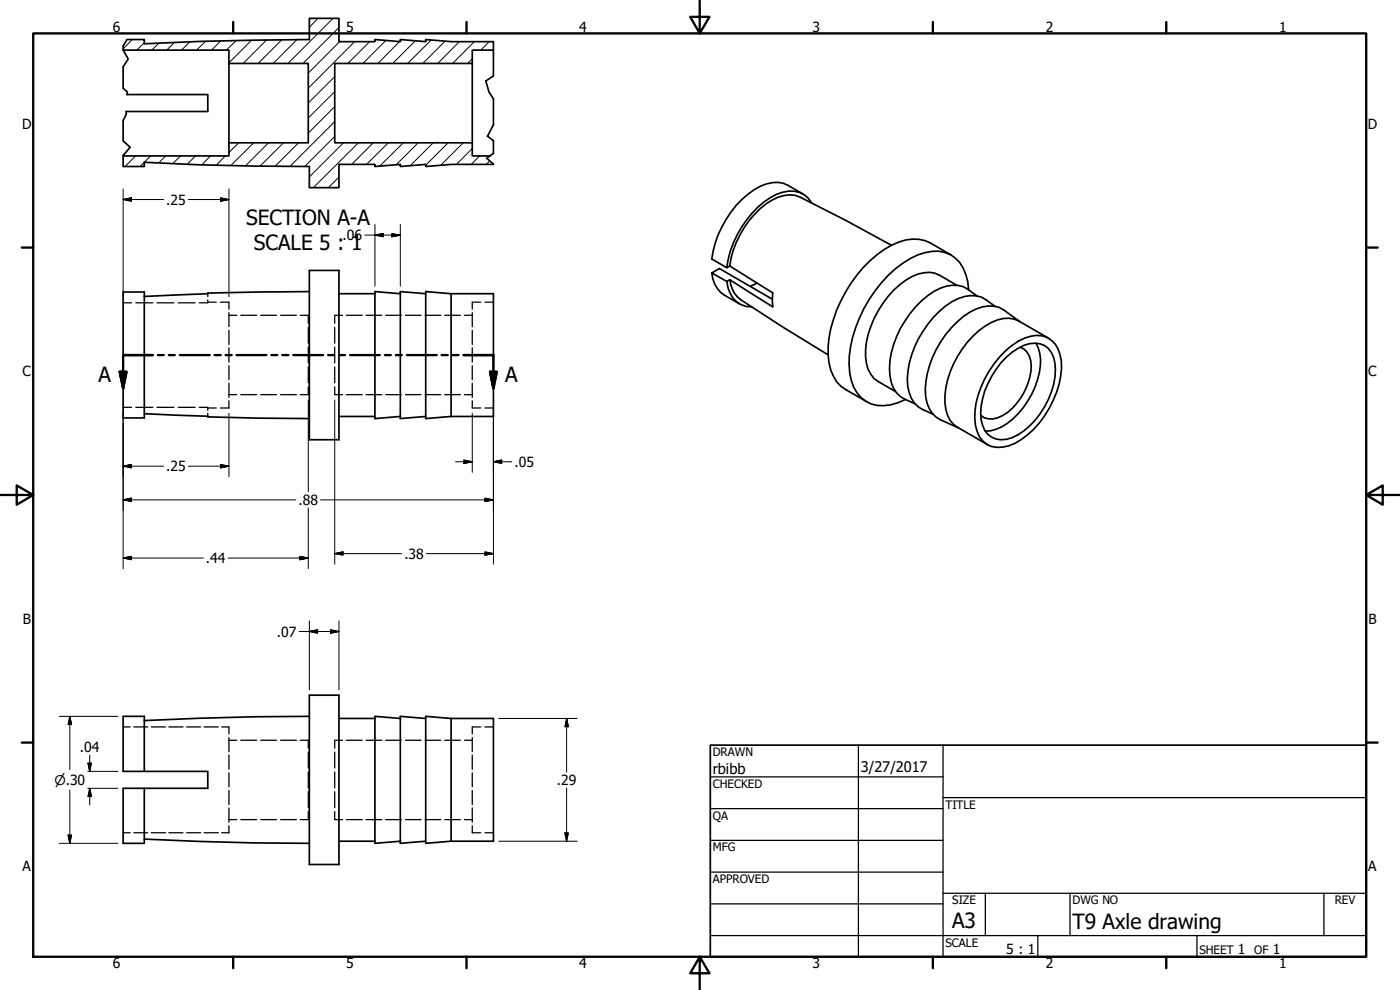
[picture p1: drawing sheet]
<svg xmlns="http://www.w3.org/2000/svg" width="420mm" height="297mm" viewBox="0 0 420 297" stroke-linecap="round" stroke-linejoin="round" font-family="sans-serif">
<!-- layer: Hidden (ANSI) -->
<g fill="none" stroke="#000" stroke-width=".38">
<path d="M37 90.9h2.5M40.8 90.9h5M47.1 90.9h5.1M53.5 90.9h5M62.4 90.7h2.5M62.4 90v.9h-2.6M62.4 88.1v.9M66.2 90.7h2.5v2.1M68.7 93.8v4.2M68.7 99.1v4.3M68.7 94.6h2.4M72.3 94.6h4.7"/>
<path d="M78.2 94.6h4.8M84.2 94.6h4.8M90.1 94.6h2.4v2.4M92.5 98.2v4.8M100.5 98.2v4.8M102.8 94.6h-2.3v2.4M103.9 94.6h4.8M109.9 94.6h4.7M115.8 94.6h4.7M121.7 94.6h4.7M127.6 94.6h4.7M133.5 94.6h4.7"/>
<path d="M139.4 94.6h2.3M141.7 93.8v4.2M141.7 99.1v4.3M144.3 90.7h-2.6v2.1M145.5 90.7h2.6M68.7 104.4v4.2M68.7 109.7v4.2M68.7 115v4.2M68.7 118.4h2.4M72.3 118.4h4.7M78.2 118.4h4.8M84.2 118.4h4.8"/>
<path d="M92.5 104.1v4.8M92.5 110.1v4.8M92.5 116.1v2.3h-2.4M100.5 104.1v4.8M100.5 110.1v4.8M100.5 116.1v2.3h2.3M103.9 118.4h4.8M109.9 118.4h4.7M115.8 118.4h4.7M121.7 118.4h4.7M127.6 118.4h4.7M133.5 118.4h4.7"/>
<path d="M139.4 118.4h2.3M141.7 104.4v4.2M141.7 109.7v4.2M141.7 115v4.2M37 122.2h2.5M40.8 122.2h5M47.1 122.2h5.1M53.5 122.2h5M59.8 122.2h2.6v.9M62.4 122.4h2.5M62.4 124v.9M68.7 120.3v2.1h-2.5"/>
<path d="M141.7 120.3v2.1h2.6M145.5 122.4h2.6M37 218.1h2.1M40.1 218.1h4.2M45.4 218.1h4.3M50.7 218.1h4.2M56 218.1h4.2M61.3 218.1h4.2M66.5 218.1h2.2v2.1M144.3 218.1h-2.6v2.1M145.5 218.1h2.6M68.7 222.1h2.4"/>
<path d="M68.7 221.3v4.2M68.7 226.6v4.2M68.7 231.9v4.2M68.7 237.2v4.2M72.3 222.1h4.7M78.2 222.1h4.8M84.2 222.1h4.8M90.1 222.1h2.4v2.4M92.5 225.7v4.7M92.5 231.6v4.8M92.5 237.5v4.8M100.5 225.7v4.7"/>
<path d="M100.5 231.6v4.8M100.5 237.5v4.8M102.8 222.1h-2.3v2.4M103.9 222.1h4.8M109.9 222.1h4.7M115.8 222.1h4.7M121.7 222.1h4.7M127.6 222.1h4.7M133.5 222.1h4.7M139.4 222.1h2.3M141.7 221.3v4.2M141.7 226.6v4.2"/>
<path d="M141.7 231.9v4.2M141.7 237.2v4.2M37 249.9h2.1M40.1 249.9h4.2M45.4 249.9h4.3M50.7 249.9h4.2M56 249.9h4.2M61.3 249.9h4.2M68.7 247.8v2.1h-2.2M68.7 245.9h2.4M68.7 242.4v4.3M72.3 245.9h4.7"/>
<path d="M78.2 245.9h4.8M84.2 245.9h4.8M92.5 243.5v2.4h-2.4M100.5 243.5v2.4h2.3M103.9 245.9h4.8M109.9 245.9h4.7M115.8 245.9h4.7M121.7 245.9h4.7M127.6 245.9h4.7M133.5 245.9h4.7M139.4 245.9h2.3M141.7 242.4v4.3"/>
<path d="M141.7 247.8v2.1h2.6M145.5 249.9h2.6"/>
</g>
<!-- layer: Visible (ANSI) -->
<g fill="none" stroke="#000" stroke-width=".51">
<path d="M37 13.8v1.2h31.7v4h23.8v23.8h-23.8v4h-31.7v3.2h6.3v-1.3l16.5 .8 33 .5v6.3h8.9v-7h10.8v.7l7.6-.7v.7l7.7-.7v.7l7.6-.7 12.7-.1M38.1 11.9h5.2v1.2l16.5-.7 33-.5v-6.4h8.9v7h10.8v-.6l7.6 .6v-.6l7.7 .6v-.6l7.6 .6h12.7v2.5h-6.4v4h-41.2v23.8h41.2v4h5.3M68.7 19v23.8M141.7 19v23.8M148.1 15v7.8M37 20.1v6.4M37 36.2v6.1M38.1 28.4h24.3v5.1h-24.6M148.1 29.6v7.9M37 46.7v.1M148.1 42.2v3.8M241 58.2l-4.5-2.6a9.8 9.8 0 0 0-10.2 1.3 30.5 30.5 0 0 0-12.7 20.8l4.5 2.6 .9-.5"/>
<path d="M219 79.8l12.9 8.1v4.2l-12.9-8.2M243.6 60.9a7.2 7.2 0 0 0-8.6-3.3 21.3 21.3 0 0 0-11 8.4 29.5 29.5 0 0 0-5.9 14.3M267.5 73.6l-13.6-7.4-13.9-7.1a10.3 10.3 0 0 0-10.1 2 28.8 28.8 0 0 0-10.9 18.7M285.5 76.6l-6.3-3.7a12.2 12.2 0 0 0-11.6 .7 39.2 39.2 0 0 0-19.1 30.4 14.4 14.4 0 0 0 3.8 11.9l7.8 4.6M37 87.6h6.3v37.8h-6.3zM92.8 87.5l-30.4 .4v.2l-19.1 .8M92.8 81.1h8.9v50.8h-8.9zM101.7 88.1h10.8M120.1 88.1l-7.6-.6v38.1l7.6-.6M127.8 88.1l-7.7-.6v38.1l7.7-.6M135.4 88.1h12.7v36.9h-12.7M135.4 88.1v36.9"/>
<path d="M135.4 88.1l-7.6-.6v38.1l7.6-.6M213.6 81.9a8.5 8.5 0 0 0 3.8 6.7l4.5 2.6M218.1 84.4a7.6 7.6 0 0 0 7.5 7.7M219 83.9a8.8 8.8 0 0 0 3.2 6l13.1 8.4 13.2 8.2M219 83.9l-.9 .5-4.5-2.5 2.3-1.3 15.9 9.2M227.1 84.9l-1.9 1M287.1 85.6l-5.1-3a9.9 9.9 0 0 0-10.2 1.5 29.5 29.5 0 0 0-12 20.9 11.3 11.3 0 0 0 2.5 8.6l6.4 3.9M290.7 87a12.3 12.3 0 0 0-5.5-10.6 12.9 12.9 0 0 0-12 1.2 39.5 39.5 0 0 0-17.9 26.4 19 19 0 0 0 1.9 13.8 9.3 9.3 0 0 0 10.1 3.7l4.4-1.6M293.2 88.8l-2.8-2a9.3 9.3 0 0 0-10.1 .6 30.1 30.1 0 0 0-13.3 23.2 10.6 10.6 0 0 0 3.1 8.3l4.5 2.2M298.6 91.9l-2.8-2a9.3 9.3 0 0 0-10.1 .6 29.1 29.1 0 0 0-13.3 25.4 8.7 8.7 0 0 0 4.5 7l3.1 1.4M306.1 96.5l-4.9-3.5a9.3 9.3 0 0 0-10.1 .6 29.1 29.1 0 0 0-13.3 25.4 8.7 8.7 0 0 0 4.5 7l5.4 2.4M301.8 105.2a13.5 13.5 0 0 1 10.9-4.4 7.1 7.1 0 0 1 5.4 5.6 22.6 22.6 0 0 1-3.2 16.1 24.3 24.3 0 0 1-12.2 11.3 6.9 6.9 0 0 1-9.5-4.4 20.5 20.5 0 0 1 2.3-15.7 31.9 31.9 0 0 1 6.3-8.5z"/>
<path d="M302.1 107.1a13.9 13.9 0 0 1 8.5-4.1 6.1 6.1 0 0 1 6 6 23.7 23.7 0 0 1-12.8 22.3 6.4 6.4 0 0 1-9.4-5.4 23.6 23.6 0 0 1 7.7-18.8zM306.1 104.2a5.3 5.3 0 0 1 3.4 5.6 18.6 18.6 0 0 1-8.6 14.9 5.5 5.5 0 0 1-6.6-.1M310.9 103a13.2 13.2 0 0 1 .4 11 24.4 24.4 0 0 1-10.8 14.1l-3.3 1.2h-1.5M314.8 101.5l-9-5.2a9.6 9.6 0 0 0-10.1 1.5 28.4 28.4 0 0 0-12.1 23 8.8 8.8 0 0 0 3.7 7.4l9.1 5.2M43.3 124.1l19.1 .8v.2l30.4 .5M101.7 125h10.8M92.8 214.9l-16.5 .2-33 1.1M92.8 208.6h8.9v50.8h-8.9zM101.7 215.6h10.8M120.1 215.6l-7.6-.7v38.1l7.6-.6M127.8 215.6l-7.7-.7v38.1l7.7-.6M135.4 215.6h12.7v36.8h-12.7"/>
<path d="M135.4 215.6v36.8M135.4 215.6l-7.6-.7v38.1l7.6-.6M43.3 231.4v-16.5h-6.3v16.5h25.4v5.1h-25.4v16.5h6.3v-16.5M43.3 251.8l33 1.1 16.5 .1M101.7 252.4h10.8"/>
</g>
<!-- layer: Break Line (ANSI) -->
<path d="M37 15l1.5 2.7-1.5 2.4M38.1 11.9l-1.1 1.9M37 26.5l1.2 1.1-.1 .8M37.8 33.5l.1 .8-.9 1.9M148.1 22.8l-2.3 1.5 .9 3.3 1.4 2M148.1 37.5l-1.8 3.4 1.8 1.3M37 42.3l2.1 1.9-2.1 2.5M148.1 46l-2.1 1.5 2.1 1.7" fill="none" stroke="#000" stroke-width=".51"/>
<circle cx="37" cy="15" r=".25" fill="#000"/>
<!-- layer: Section Line (ANSI) -->
<g fill="none" stroke="#000" stroke-width=".7">
<path d="M35.9 111.6h2.1l-1 4.9zM45.8 106.5h-8.8v10M47.4 106.5h1.7M50.7 106.5h1.8M54 106.5h8.9M64.4 106.5h1.8M67.7 106.5h1.8M71 106.5h8.9M81.5 106.5h1.7M84.7 106.5h1.9M88 106.5h9M98.5 106.5h1.8"/>
<path d="M101.8 106.5h1.8M105.1 106.5h8.9M115.5 106.5h1.8M118.8 106.5h1.8M122.1 106.5h9M132.5 106.5h1.9M135.8 106.5h1.8M139.1 106.5h9v10M147.1 111.6h2l-1 4.9z"/>
</g>
<path d="M35.9 111.6l1.1 4.9zM35.9 111.6h2.1l-1 4.9zM147.1 111.6l1 4.9zM147.1 111.6h2l-1 4.9z" fill="#000" stroke="#000" stroke-width=".7"/>
<!-- layer: Border (ANSI) -->
<g fill="none" stroke="#000" stroke-width=".7">
<path d="M10 10h400v277.1h-400zM70 6.6v3.4M140 6.6v3.4M210 0v10l-2.9-4.9h5.8l-2.9 4.9M280 6.6v3.4M350 6.6v3.4M6.5 74.3h3.5M410 74.3h3.4M0 148.5h10l-5-2.8v5.7l5-2.9M410 148.5l5 2.9v-5.7l-5 2.8h10M6.5 222.8h3.5M410 222.8h3.4"/>
<path d="M70 287.1v3.4M140 287.1v3.4M210 287.1l2.9 4.9h-5.8l2.9-4.9v9.9M280 287.1v3.4M350 287.1v3.4"/>
</g>
<!-- layer: Title (ANSI) -->
<g fill="none" stroke="#000" stroke-width=".38">
<path d="M213.2 233.1h69.8M257.6 223.6v63.5M283 239.3h127M283 223.6v63.5M213.2 242.6h69.8M213.2 252.1h69.8M213.2 261.7h69.8M213.2 271.2h69.8M283 268h127M295.7 268v12.7M321.1 268v12.7M397.3 268v12.7"/>
<path d="M213.2 280.7h196.8M311.5 280.7v6.4M359.2 280.7v6.4"/>
</g>
<path d="M213.2 223.6h196.8v63.5h-196.8z" fill="none" stroke="#000" stroke-width=".51"/>
<!-- layer: Hatch (ANSI) -->
<g fill="none" stroke="#000" stroke-width=".3">
<path d="M39.7 11.9l-2.7 2.8M43.3 12.8l-2.3 2.2M47.6 13l-2.1 2M52.3 12.7l-2.3 2.3M57 12.6l-2.5 2.4M61.7 12.4l-2.7 2.6M66.2 12.3l-2.7 2.7M70.9 12.2l-3 2.8M75.5 12.1l-6.8 6.7M80 12l-7 7M84.5 12l-7 7M89.1 11.9l-7.1 7.1"/>
<path d="M95.4 5.5l-2.6 2.7M99.9 5.5l-13.5 13.5M101.7 8.2l-10.8 10.8M101.9 12.5l-9.4 9.5M106.4 12.5l-13.9 14M110.9 12.5l-6.5 6.5M115.8 12.2l-6.9 6.8M119.9 12.5l-6.5 6.5M120.5 11.9l-.4 .4M124.7 12.2l-6.8 6.8M129.3 12.1l-6.9 6.9M133.5 12.4l-6.6 6.6"/>
<path d="M137.9 12.5l-6.5 6.5M141.7 17.6l-1.4 1.4M142.4 12.5l-6.6 6.5M146.8 12.5l-2.5 2.5M100.5 36.5l-13.5 13.5M100.5 32l-8 7.9M100.5 27.5l-8 7.9M100.5 23l-8 7.9M40.7 46.8l-3.2 3.2M45.2 46.8l-3.2 3.2M49.7 46.8l-2.1 2.1M54.2 46.8l-2.3 2.3"/>
<path d="M58.7 46.8l-2.5 2.5M63.2 46.8l-2.7 2.7M67.6 46.8l-2.7 2.8M71.6 42.8l-2.9 3M76.1 42.8l-6.8 6.8M80.6 42.8l-6.9 7M85.1 42.8l-7.1 7M89.6 42.8l-7.1 7.1M100.5 40.9l-9.1 9.1M101.7 53.1l-3.1 3.2M103.1 42.8l-10.3 10.3M107.6 42.8l-13.6 13.5"/>
<path d="M112 42.8l-6.5 6.5M116.5 42.8l-6.5 6.5M121 42.8l-7 7M125.5 42.8l-6.6 6.7M130 42.8l-6.9 7M134.5 42.8l-6.7 6.8M139 42.8l-6.8 6.8M141.7 44.6l-4.7 4.7M144 46.8l-2.6 2.5M147 48.3l-1.1 1"/>
</g>
<!-- layer: Dimension (ANSI) -->
<g fill="none" stroke="#000" stroke-width=".3">
<path d="M37 59.9l2.4-.5v1zM37 59.9h12.1M37 56.7v32.6M56.5 59.9h12.2M66.2 59.4l2.5 .5-2.5 .5zM68.7 56.7v32.4M109.5 70.5h10.6M112.5 70.5l2.5-.4v.9zM112.5 67.4v18.5M117.6 70.1l2.5 .4-2.5 .5zM120.1 67.4v18.5M37 139.9l2.4-.5v1z"/>
<path d="M37 123.8v46.8M37 139.9h12.1M56.5 139.9h12.2M66.2 139.4l2.5 .5-2.5 .5zM68.7 124v19.1M92.5 120v27.6M100.5 120v49.3M136.7 138.5h5M139.2 138l2.5 .5-2.5 .6zM141.7 124v17.7M148.1 138.5l2.5-.5v1.1zM148.1 124v45.3"/>
<path d="M148.1 138.5h5.5M37 150l2.4-.5v1zM37 150h51.8M92.5 152.4v18.2M96.2 150h51.9M145.5 149.5l2.6 .5-2.6 .5zM37 167.4l2.4-.5v1zM37 167.4h24M68.5 167.4h24M90 166.9l2.5 .5-2.5 .5zM100.5 166.1l2.4-.5v.9zM100.5 166.1h20"/>
<path d="M128 166.1h20.1M145.5 165.6l2.6 .5-2.6 .4zM89.8 189.5h11.9M92.8 189.5l2.5-.5v1zM92.8 186.3v20.7M99.2 189l2.5 .5-2.5 .5zM101.7 186.3v20.7M17.8 214.9h17.6M21 214.9l.5 2.5h-1.1zM21 214.9v16M149.7 215.6h23.5M170.1 215.6l.5 2.4h-1.1z"/>
<path d="M170.1 215.6v16M21 237v16M26.4 231.4h9M26.4 236.5h9M26.4 229h1l-.5 2.4zM26.9 236.5l.5 2.5h-1zM26.9 226.6v4.8M26.9 236.5v5M170.1 236.4v16M17.8 253h17.6M20.4 250.6h1.1l-.5 2.4zM149.7 252.4h23.5"/>
<path d="M169.5 249.9h1.1l-.5 2.5z"/>
</g>
<g fill="#000" stroke="#000" stroke-width=".3">
<path d="M37 59.9l2.4-.5zM37 59.9l2.4-.5v1zM66.2 60.4l2.5-.5zM66.2 59.4l2.5 .5-2.5 .5zM112.5 70.5l2.5-.4zM112.5 70.5l2.5-.4v.9zM117.6 71l2.5-.5zM117.6 70.1l2.5 .4-2.5 .5zM37 139.9l2.4-.5zM37 139.9l2.4-.5v1zM139.2 139.1l2.5-.6zM139.2 138l2.5 .5-2.5 .6z"/>
<path d="M148.1 138.5l2.5-.5zM148.1 138.5l2.5-.5v1.1zM37 150l2.4-.5zM37 150l2.4-.5v1zM66.2 140.4l2.5-.5zM66.2 139.4l2.5 .5-2.5 .5zM145.5 150.5l2.6-.5zM145.5 149.5l2.6 .5-2.6 .5zM37 167.4l2.4-.5zM37 167.4l2.4-.5v1zM90 167.9l2.5-.5zM90 166.9l2.5 .5-2.5 .5z"/>
<path d="M100.5 166.1l2.4-.5zM100.5 166.1l2.4-.5v.9zM145.5 166.5l2.6-.4zM145.5 165.6l2.6 .5-2.6 .4zM92.8 189.5l2.5-.5zM92.8 189.5l2.5-.5v1zM99.2 190l2.5-.5zM99.2 189l2.5 .5-2.5 .5zM21 214.9l.5 2.5zM21 214.9l.5 2.5h-1.1zM170.1 215.6l.5 2.4zM170.1 215.6l.5 2.4h-1.1z"/>
<path d="M26.4 229l.5 2.4zM26.4 229h1l-.5 2.4zM26.9 236.5l.5 2.5zM26.9 236.5l.5 2.5h-1zM20.4 250.6l.6 2.4zM20.4 250.6h1.1l-.5 2.4zM169.5 249.9l.6 2.5zM169.5 249.9h1.1l-.5 2.5z"/>
</g>
<g font-size="6.3">
<text x="73.9" y="67.5">SECTION A-A</text>
<text x="76.1" y="75">SCALE 5 : 1</text>
<text x="29.6" y="114.6">A</text>
<text x="151.6" y="114.6">A</text>
<text x="285.8" y="278.6">A3</text>
<text x="321.9" y="278.6">T9 Axle drawing</text>
</g>
<g font-size="4.4">
<text x="213.9" y="232.2">rbibb</text>
<text x="258.4" y="231.6">3/27/2017</text>
</g>
<g font-size="4.2">
<text x="33.8" y="9.6">6</text>
<text x="103.9" y="9.6">5</text>
<text x="173.9" y="9.6">4</text>
<text x="243.8" y="9.6">3</text>
<text x="313.9" y="9.6">2</text>
<text x="383.9" y="9.6">1</text>
<text x="6.7" y="38.7">D</text>
<text x="410.5" y="38.7">D</text>
<text x="49.9" y="61.4">.25</text>
<text x="102.8" y="72.1">.06</text>
<text x="6.8" y="113">C</text>
<text x="410.7" y="113">C</text>
<text x="49.9" y="141.4">.25</text>
<text x="154.4" y="140.1">.05</text>
<text x="89.6" y="151.5">.88</text>
<text x="121.3" y="167.6">.38</text>
<text x="61.8" y="169">.44</text>
<text x="6.9" y="187.2">B</text>
<text x="83.1" y="191">.07</text>
<text x="410.7" y="187.2">B</text>
<text x="24" y="225.7">.04</text>
<text x="167.1" y="235.5">.29</text>
<text x="6.8" y="261.4">A</text>
<text x="410.7" y="261.4">A</text>
<text x="302" y="286.2">5 : 1</text>
<text x="371.5" y="286.2">1</text>
<text x="382" y="286.2">1</text>
<text x="33.8" y="290.5">6</text>
<text x="103.9" y="290.5">5</text>
<text x="173.9" y="290.5">4</text>
<text x="243.8" y="290.5">3</text>
<text x="313.9" y="290.5">2</text>
<text x="383.9" y="290.5">1</text>
</g>
<text font-size="4" x="16.3" y="235.4">⌀.30</text>
<g font-size="3.5">
<text x="213.9" y="226.9">DRAWN</text>
<text x="213.9" y="236.4">CHECKED</text>
<text x="213.9" y="245.9">QA</text>
<text x="283.8" y="242.6">TITLE</text>
<text x="213.9" y="255.4">MFG</text>
<text x="213.9" y="265">APPROVED</text>
<text x="285.8" y="271.3">SIZE</text>
<text x="321.9" y="271.3">DWG NO</text>
<text x="400.6" y="271.3">REV</text>
<text x="283.8" y="284">SCALE</text>
<text x="360" y="286.2">SHEET</text>
<text x="376.4" y="286.2">OF</text>
</g>
</svg>
